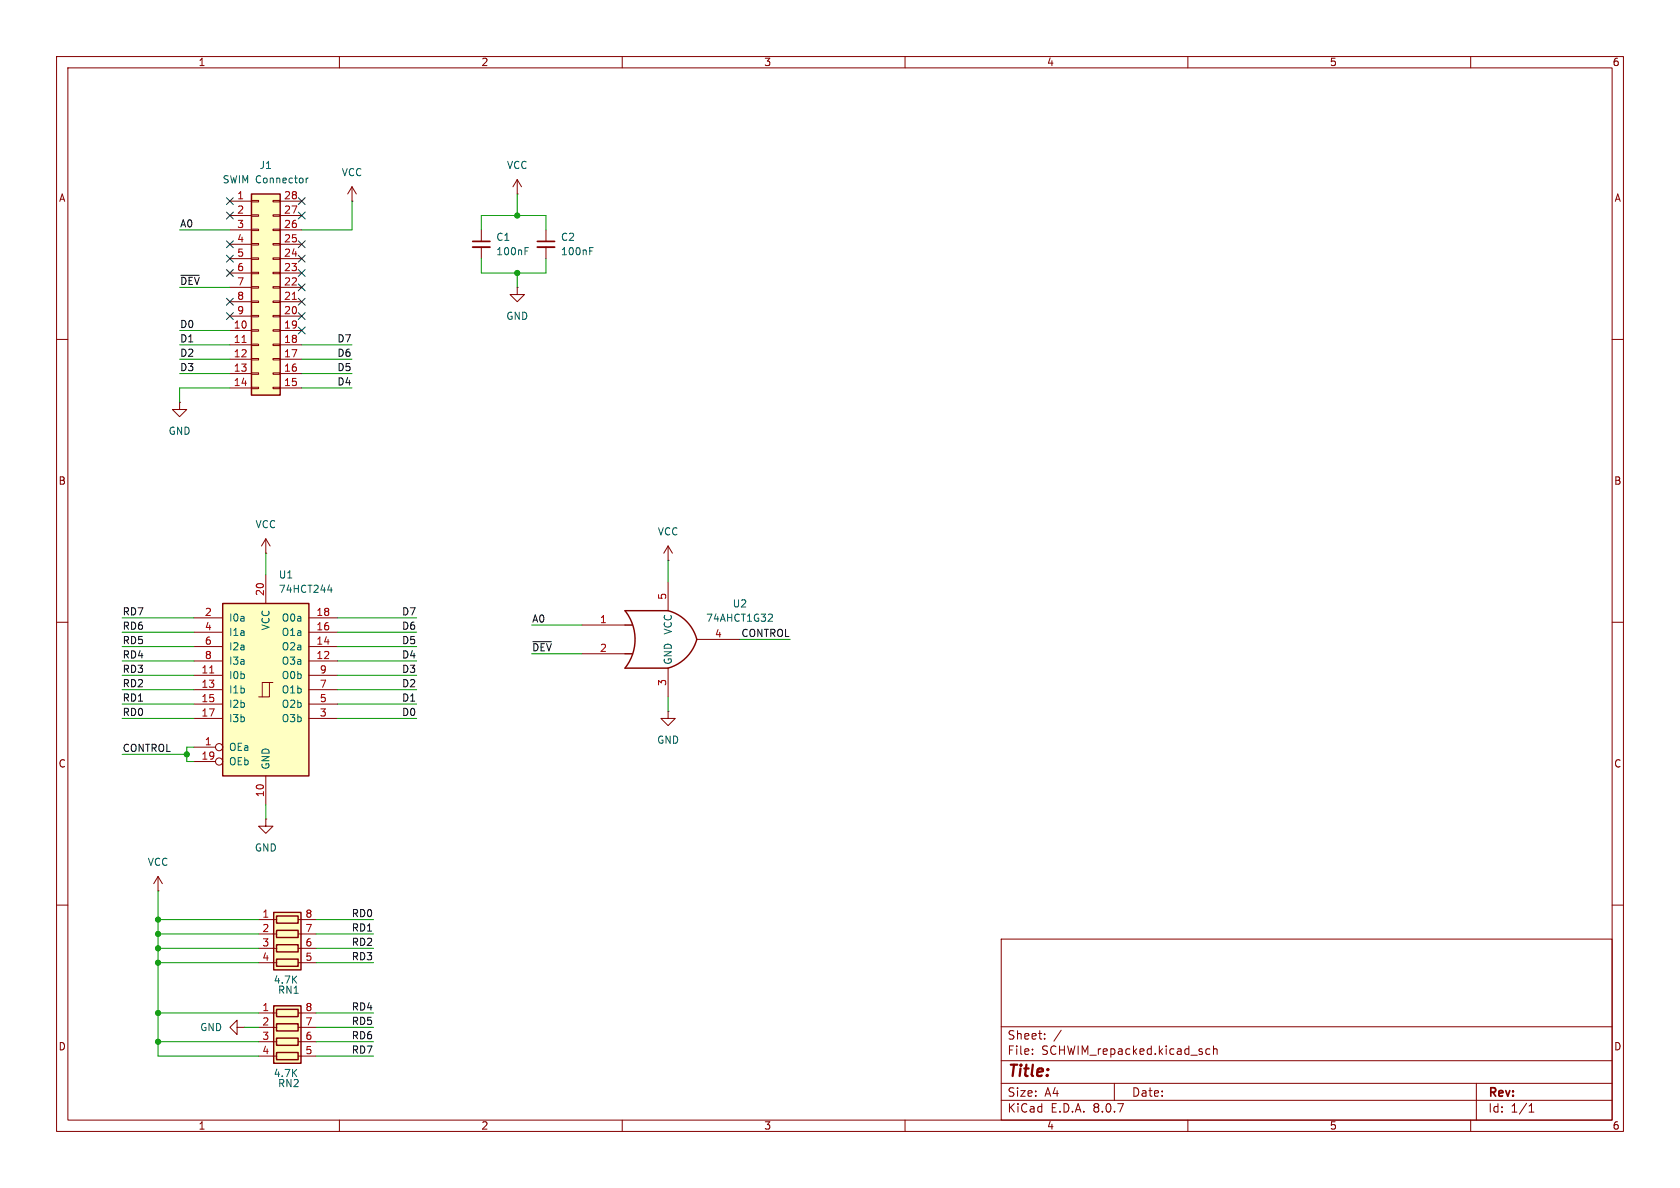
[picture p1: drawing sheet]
<svg xmlns="http://www.w3.org/2000/svg" width="297mm" height="210mm" viewBox="0 0 297 210" stroke-linecap="round" stroke-linejoin="round" font-family="sans-serif">
<g fill="none" stroke="#840000" stroke-width=".18">
<path d="M10 10h277v190h-277zM12 12h273v186h-273zM60 10v2M110 10v2M160 10v2M210 10v2M260 10v2M91.4 50.8v1.3h1.3l-1.3 1.2-1.2-1.2h1.2M91.4 50.8h.1M10 60h2M285 60h2M10 110h2"/>
<path d="M285 110h2M10 160h2M177 166h108v32h-108zM285 160h2M60 198v2M110 198v2M160 198v2M177 194.5h108M177 191.5h108M177 187.5h108M177 181.5h108M182.5 186.3v.1"/>
<path d="M182.5 185.5v.1M184.7 183.6v.1M184.7 182.8v.1M187.6 182.1l-1.3 2M197 191.5v3M210 198v2M213.9 185.5l-.4-.1-.3 .3v.4l.1 .2h.6M214.5 185.5l.2-.1 .4 .1 .1 .9M214.5 184.9v1.5M260 198v2M261 191.5v6.5M270.3 196.6h.9"/>
<path d="M270.3 195.5l.4-.4v1.5"/>
</g>
<path d="M48.4 161.3h4.8v10.2h-4.8z" fill="#ffffc2"/>
<path d="M48.4 161.3h4.8v10.2h-4.8zM48.9 161.9h3.8v1.3h-3.8zM48.9 164.5h3.8v1.2h-3.8zM48.9 167h3.8v1.3h-3.8zM48.9 169.5h3.8v1.3h-3.8z" fill="none" stroke="#840000" stroke-width=".25"/>
<path d="M45.7 162.6h3.2M45.7 165.1h3.2M45.7 167.6h3.2M45.7 170.2h3.2M52.7 162.6h3.2M52.7 165.1h3.2M52.7 167.6h3.2M52.7 170.2h3.2" fill="none" stroke="#840000" stroke-width=".18"/>
<path d="M48.4 177.8h4.8v10.2h-4.8z" fill="#ffffc2"/>
<path d="M48.4 177.8h4.8v10.2h-4.8zM48.9 178.4h3.8v1.3h-3.8zM48.9 181h3.8v1.2h-3.8zM48.9 183.5h3.8v1.3h-3.8zM48.9 186.1h3.8v1.2h-3.8z" fill="none" stroke="#840000" stroke-width=".25"/>
<g fill="none" stroke="#840000" stroke-width=".18">
<path d="M62.2 35.6h.1M62.2 33l-.7 1.3M62.2 33v2.6M62.2 33l.8 1.3M85.1 40.6v2.1M85.1 43.7v2M96.5 40.6v2.1M96.5 43.7v2M31.7 71.1v1.3h1.3l-1.3 1.3-1.2-1.3h1.2M31.7 71.1h.1M47 97.8h.1M47 95.3l-.8 1.2"/>
<path d="M47 95.3v2.5M47 95.3l.8 1.2M27.9 157.5h.1M27.9 154.9l-.7 1.3M27.9 154.9v2.6M27.9 154.9l.8 1.3M47 144.8v1.3h1.3l-1.3 1.2-1.3-1.2h1.3M47 144.8h.1M45.7 179.1h3.2M52.7 179.1h3.2M41.9 181.6v-1.3l-1.3 1.3 1.3 1.3v-1.3h1.3M43.2 181.6h.1"/>
<path d="M45.7 181.6h3.2M45.7 184.2h3.2M45.7 186.7h3.2M52.7 181.6h3.2M52.7 184.2h3.2M52.7 186.7h3.2"/>
</g>
<path d="M83.6 43.7h3M95 43.7h3" fill="none" stroke="#840000" stroke-width=".33"/>
<path d="M83.6 42.7h3M95 42.7h3" fill="none" stroke="#840000" stroke-width=".3"/>
<path d="M92.8 44.4h.4M92.8 43.8h.6M104.3 44.4h.4M104.3 43.8h.6" fill="none" stroke="#006464" stroke-width=".18"/>
<g fill="#ffffc2">
<path d="M110.5 115.6h1.3z"/>
<path d="M110.5 110.5h1.3z"/>
</g>
<path d="M110.5 118.1h7.6M110.5 108h7.6" fill="none" stroke="#ffffc2" stroke-width=".18"/>
<path d="M110.5 108h7.6a7.1 7.1 0 0 1 5.1 5 7.4 7.4 0 0 1-5.1 5.1h-7.6a8.1 8.1 0 0 0 0-10.1zM110.5 115.6h1.3M110.5 110.5h1.3" fill="none" stroke="#840000" stroke-width=".25"/>
<path d="M91.4 34.3h.1M91.4 31.8l-.7 1.2M91.4 31.8v2.5M91.4 31.8l.8 1.2M102.9 110.5h7.6M102.9 115.6h7.6M118.1 102.9v5.1M118.1 118.1v5.1M123.2 113h7.6" fill="none" stroke="#840000" stroke-width=".18"/>
<path d="M136.3 108.6l.3 .2-.1 .3-.7 .7h.8" fill="none" stroke="#006464" stroke-width=".18"/>
<path d="M39.4 106.7h15.2v30.5h-15.2z" fill="#ffffc2"/>
<g fill="none" stroke="#840000" stroke-width=".18">
<path d="M118.1 99.1h.1M118.1 96.5l-.8 1.3M118.1 96.5v2.6M118.1 96.5l.8 1.3M34.3 119.4h5.1M34.3 116.8h5.1M34.3 114.3h5.1M34.3 111.8h5.1M34.3 109.2h5.1M47 101.6v5.1M54.6 119.4h5.1M54.6 116.8h5.1"/>
<path d="M54.6 114.3h5.1M54.6 111.8h5.1M54.6 109.2h5.1M34.3 132.1h3.8M34.3 121.9h5.1M34.3 124.5h5.1M34.3 127h5.1M34.3 134.6h3.8M47 137.2v5M47.6 120.7h-1.2v2.5M48.3 120.7h-.7v2.5h-1.9M54.6 121.9h5.1"/>
<path d="M54.6 124.5h5.1M54.6 127h5.1M118.1 125.7v1.3h1.3l-1.3 1.3-1.3-1.3h1.3M118.1 125.7h.1"/>
<circle cx="38.7" cy="134.6" r=".63"/>
<circle cx="38.7" cy="132.1" r=".63"/>
</g>
<path d="M39.4 106.7h15.2v30.5h-15.2z" fill="none" stroke="#840000" stroke-width=".25"/>
<path d="M37.1 119h.7" fill="none" stroke="#a90000" stroke-width=".18"/>
<path d="M57.9 104.3h.8M58.5 103.9v.8" fill="none" stroke="#006464" stroke-width=".18"/>
<path d="M44.4 34.3h5.1v35.6h-5.1z" fill="#ffffc2"/>
<g fill="none" stroke="#840000" stroke-width=".18">
<path d="M40.6 35.6h3.8M40.6 38.1h3.8M44.4 38h1.3v.2h-1.3zM44.4 35.4h1.3v.3h-1.3zM48.3 38h1.2v.2h-1.2zM48.3 35.4h1.2v.3h-1.2zM49.5 35.6h3.8M49.5 38.1h3.8M40.6 58.4h3.8M40.6 55.9h3.8M40.6 53.3h3.8M40.6 50.8h3.8"/>
<path d="M40.6 48.3h3.8M40.6 45.7h3.8M40.6 43.2h3.8M40.6 40.6h3.8M44.4 58.3h1.3v.2h-1.3zM44.4 55.8h1.3v.2h-1.3zM44.4 53.2h1.3v.3h-1.3zM44.4 50.7h1.3v.2h-1.3zM44.4 48.1h1.3v.3h-1.3zM44.4 45.6h1.3v.2h-1.3zM44.4 43.1h1.3v.2h-1.3zM44.4 40.5h1.3v.3h-1.3z"/>
<path d="M48.3 58.3h1.2v.2h-1.2zM48.3 55.8h1.2v.2h-1.2zM48.3 53.2h1.2v.3h-1.2zM48.3 50.7h1.2v.2h-1.2zM48.3 48.1h1.2v.3h-1.2zM48.3 45.6h1.2v.2h-1.2zM48.3 43.1h1.2v.2h-1.2zM48.3 40.5h1.2v.3h-1.2zM49.5 58.4h3.8M49.5 55.9h3.8M49.5 53.3h3.8M49.5 50.8h3.8"/>
<path d="M49.5 48.3h3.8M49.5 45.7h3.8M49.5 43.2h3.8M49.5 40.6h3.8M40.6 61h3.8M40.6 63.5h3.8M40.6 66h3.8M40.6 68.6h3.8M44.4 68.5h1.3v.2h-1.3zM44.4 65.9h1.3v.3h-1.3zM44.4 63.4h1.3v.2h-1.3zM44.4 60.8h1.3v.3h-1.3z"/>
<path d="M48.3 68.5h1.2v.2h-1.2zM48.3 65.9h1.2v.3h-1.2zM48.3 63.4h1.2v.2h-1.2zM48.3 60.8h1.2v.3h-1.2zM49.5 61h3.8M49.5 63.5h3.8M49.5 66h3.8M49.5 68.6h3.8"/>
</g>
<path d="M44.4 34.3h5.1v35.6h-5.1z" fill="none" stroke="#840000" stroke-width=".25"/>
<path d="M51.7 52.9h.7M42.8 60.5h.7" fill="none" stroke="#a90000" stroke-width=".18"/>
<path d="M54.1 31.5v.8M54.5 31.5l-.4 .2" fill="none" stroke="#006464" stroke-width=".18"/>
<path d="M32 48.7h3.2M94.2 113.4h3.3" fill="none" stroke="#0f0f0f" stroke-width=".18"/>
<g fill="none" stroke="#009600" stroke-width=".18">
<path d="M62.2 35.6v5h-8.9M91.4 34.3v3.8M31.7 58.4h8.9M31.7 40.6h8.9M31.7 50.8h8.9M85.1 40.6v-2.5h11.4v2.5M85.1 45.7v2.6h11.4v-2.6M91.4 48.3v2.5M31.7 63.5h8.9M31.7 61h8.9M31.7 66h8.9M40.6 68.6h-8.9v2.5"/>
<path d="M53.3 68.6h8.9M53.3 63.5h8.9M53.3 61h8.9M53.3 66h8.9M47 97.8v3.8M118.1 99.1v3.8M21.6 116.8h12.7M21.6 119.4h12.7M21.6 114.3h12.7M21.6 111.8h12.7M21.6 109.2h12.7M59.7 116.8h14"/>
<path d="M59.7 119.4h14M59.7 114.3h14M59.7 111.8h14M59.7 109.2h14M94 110.5h8.9M94 115.6h8.9M130.8 113h8.9M21.6 133.4h11.4M21.6 121.9h12.7M21.6 127h12.7M21.6 124.5h12.7M34.3 132.1h-1.3v2.5h1.3"/>
<path d="M59.7 121.9h14M59.7 127h14M59.7 124.5h14M118.1 123.2v2.5M27.9 157.5v29.2h17.8M47 142.2v2.6M27.9 179.1h17.8M27.9 170.2h17.8M27.9 162.6h17.8M27.9 167.6h17.8M27.9 165.1h17.8M55.9 179.1h10.1"/>
<path d="M55.9 170.2h10.1M55.9 162.6h10.1M55.9 167.6h10.1M55.9 165.1h10.1M27.9 184.2h17.8M43.2 181.6h2.5M55.9 186.7h10.1M55.9 184.2h10.1M55.9 181.6h10.1"/>
</g>
<g fill="none" stroke="#000084" stroke-width=".18">
<path d="M40 35l1.2 1.2M40 37.5l1.2 1.2M41.2 35l-1.2 1.2M41.2 37.5l-1.2 1.2M52.7 37.5l1.2 1.2M52.7 35l1.2 1.2M53.9 37.5l-1.2 1.2M53.9 35l-1.2 1.2M40 52.7l1.2 1.2M40 55.3l1.2 1.2M40 47.7l1.2 1.2M40 42.6l1.2 1.2"/>
<path d="M40 45.1l1.2 1.2M41.2 52.7l-1.2 1.2M41.2 55.3l-1.2 1.2M41.2 47.7l-1.2 1.2M41.2 42.6l-1.2 1.2M41.2 45.1l-1.2 1.2M52.7 47.7l1.2 1.2M52.7 50.2l1.2 1.2M52.7 42.6l1.2 1.2M52.7 55.3l1.2 1.2M52.7 57.8l1.2 1.2M52.7 52.7l1.2 1.2"/>
<path d="M52.7 45.1l1.2 1.2M53.9 42.6l-1.2 1.2M53.9 47.7l-1.2 1.2M53.9 50.2l-1.2 1.2M53.9 57.8l-1.2 1.2M53.9 52.7l-1.2 1.2M53.9 55.3l-1.2 1.2M53.9 45.1l-1.2 1.2"/>
</g>
<g fill="#009600" stroke="#009600" stroke-width=".18">
<circle cx="27.9" cy="162.6" r=".46"/>
<circle cx="27.9" cy="170.2" r=".46"/>
<circle cx="27.9" cy="167.6" r=".46"/>
<circle cx="27.9" cy="165.1" r=".46"/>
<circle cx="33" cy="133.4" r=".46"/>
<circle cx="91.4" cy="48.3" r=".46"/>
<circle cx="91.4" cy="38.1" r=".46"/>
<circle cx="27.9" cy="179.1" r=".46"/>
<circle cx="27.9" cy="184.2" r=".46"/>
</g>
<text font-size="2.8" fill="#840000" x="178" y="190.9">Title:</text>
<g font-size="2.1" fill="#840000">
<text x="178" y="184">Sheet:</text>
<text x="178" y="186.7">File:</text>
<text x="184.1" y="186.7">SCHWIM_repacked.kicad_sch</text>
<text x="178" y="196.9">KiCad</text>
<text x="178" y="194.1">Size:</text>
<text x="184.7" y="194.1">A4</text>
<text x="185.7" y="196.9">E.D.A.</text>
<text x="193.3" y="196.9">8.0.7</text>
<text x="200" y="194.1">Date:</text>
<text x="263" y="194.3">Rev:</text>
<text x="263" y="196.9">Id:</text>
<text x="267.1" y="196.9">1/1</text>
</g>
<g font-size="1.8" fill="#840000">
<text x="35" y="11.9">1</text>
<text x="85" y="11.9">2</text>
<text x="135" y="11.9">3</text>
<text x="185" y="11.9">4</text>
<text x="235" y="11.9">5</text>
<text x="285" y="11.9">6</text>
<text x="10.3" y="35.9">A</text>
<text x="285.3" y="35.9">A</text>
<text x="10.3" y="85.9">B</text>
<text x="285.3" y="85.9">B</text>
<text x="10.3" y="135.9">C</text>
<text x="285.3" y="135.9">C</text>
<text x="10.3" y="185.9">D</text>
<text x="285.3" y="185.9">D</text>
<text x="35" y="199.9">1</text>
<text x="85" y="199.9">2</text>
<text x="135" y="199.9">3</text>
<text x="185" y="199.9">4</text>
<text x="235" y="199.9">5</text>
<text x="285" y="199.9">6</text>
</g>
<g font-size="1.8" fill="#006464">
<text x="39.3" y="32.6">SWIM Connector</text>
<text x="45.8" y="30.1">J1</text>
<text x="60.3" y="31.3">VCC</text>
<text x="89.5" y="30.1">VCC</text>
<text x="87.6" y="42.8">C1</text>
<text x="87.6" y="45.3">100nF</text>
<text x="99.1" y="42.8">C2</text>
<text x="99.1" y="45.3">100nF</text>
<text x="89.4" y="56.7">GND</text>
<text x="29.7" y="77.1">GND</text>
<text x="45.1" y="93.6">VCC</text>
<text x="116.2" y="94.8">VCC</text>
<text x="49.2" y="102.5">U1</text>
<text x="49.2" y="105">74HCT244</text>
<text x="129.4" y="107.6">U2</text>
<text x="40.4" y="110.1">I0a</text>
<text x="40.4" y="112.6">I1a</text>
<text x="47.9" y="111.5" transform="rotate(-90 47.9 111.5)">VCC</text>
<text x="49.7" y="112.6">O1a</text>
<text x="49.7" y="110.1">O0a</text>
<text x="119" y="112.3" transform="rotate(-90 119 112.3)">VCC</text>
<text x="124.7" y="110.1">74AHCT1G32</text>
<text x="40.4" y="115.2">I2a</text>
<text x="40.4" y="117.7">I3a</text>
<text x="49.7" y="117.7">O3a</text>
<text x="49.7" y="115.2">O2a</text>
<text x="119" y="117.6" transform="rotate(-90 119 117.6)">GND</text>
<text x="40.4" y="120.2">I0b</text>
<text x="40.4" y="122.8">I1b</text>
<text x="40.4" y="125.3">I2b</text>
<text x="49.7" y="125.3">O2b</text>
<text x="49.7" y="122.8">O1b</text>
<text x="49.7" y="120.2">O0b</text>
<text x="40.4" y="127.9">I3b</text>
<text x="49.7" y="127.9">O3b</text>
<text x="116.1" y="131.7">GND</text>
<text x="40.4" y="132.9">OEa</text>
<text x="40.4" y="135.5">OEb</text>
<text x="47.9" y="136.1" transform="rotate(-90 47.9 136.1)">GND</text>
<text x="26" y="153.3">VCC</text>
<text x="45" y="150.7">GND</text>
<text x="48.3" y="174.1">4.7K</text>
<text x="49" y="175.9">RN1</text>
<text x="35.3" y="182.5">GND</text>
<text x="48.3" y="190.6">4.7K</text>
<text x="49" y="192.4">RN2</text>
</g>
<g font-size="1.8" fill="#a90000">
<text x="41.8" y="35.3">1</text>
<text x="50.1" y="35.3">28</text>
<text x="41.8" y="37.8">2</text>
<text x="41.8" y="40.4">3</text>
<text x="50.1" y="40.4">26</text>
<text x="50.1" y="37.8">27</text>
<text x="41.8" y="42.9">4</text>
<text x="41.8" y="45.5">5</text>
<text x="50.1" y="45.5">24</text>
<text x="50.1" y="42.9">25</text>
<text x="41.8" y="48">6</text>
<text x="41.8" y="50.5">7</text>
<text x="41.8" y="53.1">8</text>
<text x="50.1" y="53.1">21</text>
<text x="50.1" y="50.5">22</text>
<text x="50.1" y="48">23</text>
<text x="41.2" y="58.2">10</text>
<text x="41.8" y="55.6">9</text>
<text x="50.1" y="58.2">19</text>
<text x="50.1" y="55.6">20</text>
<text x="41.2" y="60.7">11</text>
<text x="41.2" y="63.2">12</text>
<text x="41.2" y="65.8">13</text>
<text x="50.1" y="65.8">16</text>
<text x="50.1" y="63.2">17</text>
<text x="50.1" y="60.7">18</text>
<text x="41.2" y="68.3">14</text>
<text x="50.1" y="68.3">15</text>
<text x="46.7" y="105.5" transform="rotate(-90 46.7 105.5)">20</text>
<text x="117.9" y="106.1" transform="rotate(-90 117.9 106.1)">5</text>
<text x="36.1" y="109">2</text>
<text x="36.1" y="111.5">4</text>
<text x="55.8" y="111.5">16</text>
<text x="55.8" y="109">18</text>
<text x="106" y="110.2">1</text>
<text x="126.3" y="112.8">4</text>
<text x="35.5" y="119.1">11</text>
<text x="36.1" y="114">6</text>
<text x="36.1" y="116.6">8</text>
<text x="55.8" y="116.6">12</text>
<text x="55.8" y="114">14</text>
<text x="56.4" y="119.1">9</text>
<text x="106" y="115.3">2</text>
<text x="35.5" y="121.7">13</text>
<text x="35.5" y="124.2">15</text>
<text x="56.4" y="124.2">5</text>
<text x="56.4" y="121.7">7</text>
<text x="117.9" y="121.4" transform="rotate(-90 117.9 121.4)">3</text>
<text x="35.5" y="126.7">17</text>
<text x="36.1" y="131.8">1</text>
<text x="56.4" y="126.7">3</text>
<text x="35.5" y="134.4">19</text>
<text x="46.7" y="141" transform="rotate(-90 46.7 141)">10</text>
<text x="46.3" y="162.3">1</text>
<text x="46.3" y="164.8">2</text>
<text x="46.3" y="167.4">3</text>
<text x="53.9" y="167.4">6</text>
<text x="53.9" y="164.8">7</text>
<text x="53.9" y="162.3">8</text>
<text x="46.3" y="169.9">4</text>
<text x="53.9" y="169.9">5</text>
<text x="46.3" y="178.8">1</text>
<text x="53.9" y="178.8">8</text>
<text x="46.3" y="181.4">2</text>
<text x="46.3" y="183.9">3</text>
<text x="53.9" y="183.9">6</text>
<text x="53.9" y="181.4">7</text>
<text x="46.3" y="186.4">4</text>
<text x="53.9" y="186.4">5</text>
</g>
<g font-size="1.8" fill="#0f0f0f">
<text x="31.7" y="40.3">A0</text>
<text x="31.7" y="50.5">~{DEV}</text>
<text x="31.7" y="58.1">D0</text>
<text x="31.7" y="65.7">D3</text>
<text x="31.7" y="60.6">D1</text>
<text x="31.7" y="63.2">D2</text>
<text x="59.5" y="60.6">D7</text>
<text x="59.5" y="65.7">D5</text>
<text x="59.5" y="63.2">D6</text>
<text x="59.5" y="68.2">D4</text>
<text x="21.6" y="108.9">RD7</text>
<text x="21.6" y="114">RD5</text>
<text x="21.6" y="111.4">RD6</text>
<text x="71" y="111.4">D6</text>
<text x="71" y="114">D5</text>
<text x="71" y="108.9">D7</text>
<text x="94" y="110.1">A0</text>
<text x="131" y="112.7">CONTROL</text>
<text x="21.6" y="119">RD3</text>
<text x="21.6" y="116.5">RD4</text>
<text x="71" y="119">D3</text>
<text x="71" y="116.5">D4</text>
<text x="94" y="115.2">~{DEV}</text>
<text x="21.6" y="124.1">RD1</text>
<text x="21.6" y="121.6">RD2</text>
<text x="71" y="124.1">D1</text>
<text x="71" y="121.6">D2</text>
<text x="21.6" y="126.7">RD0</text>
<text x="71" y="126.7">D0</text>
<text x="21.6" y="133">CONTROL</text>
<text x="62.1" y="162.2">RD0</text>
<text x="62.1" y="164.8">RD1</text>
<text x="62.1" y="167.3">RD2</text>
<text x="62.1" y="169.8">RD3</text>
<text x="62.1" y="178.7">RD4</text>
<text x="62.1" y="181.3">RD5</text>
<text x="62.1" y="183.8">RD6</text>
<text x="62.1" y="186.3">RD7</text>
</g>
</svg>
